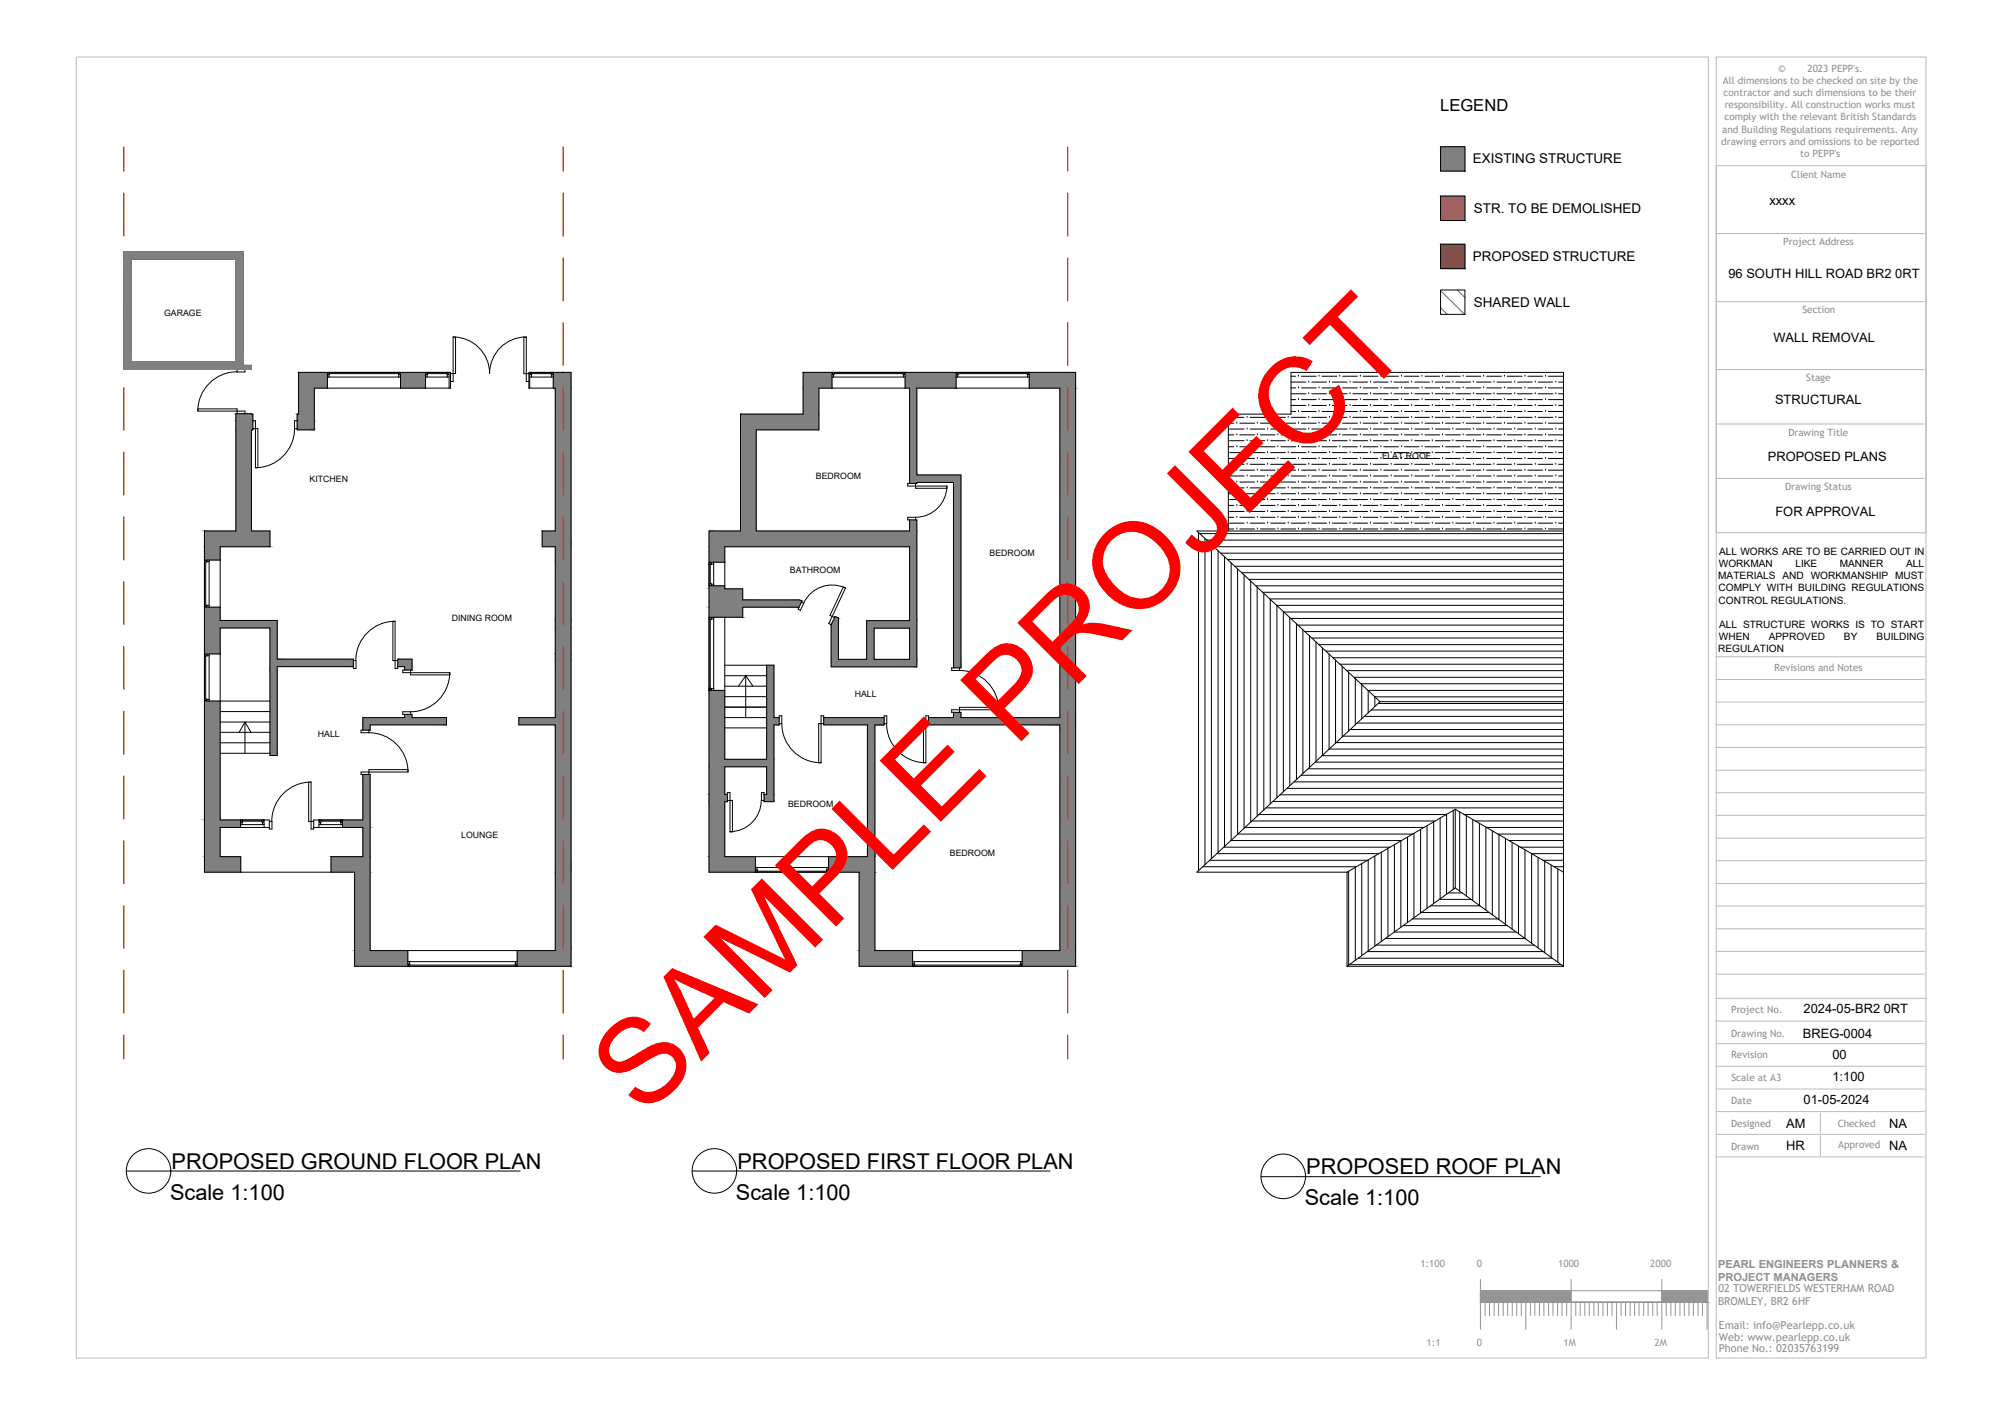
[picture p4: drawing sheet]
<svg xmlns="http://www.w3.org/2000/svg" width="420mm" height="297mm" viewBox="0 0 420 297" stroke-linecap="round" stroke-linejoin="round" font-family="sans-serif">
<!-- layer: PDF11_A-DETL -->
<g fill="none" stroke="#000" stroke-width=".21">
<path d="M26.6 246h82.7M145.4 246h75.2M264.9 247.2h58.7"/>
<circle cx="31.2" cy="246" r="4.7"/>
<circle cx="150.1" cy="246" r="4.7"/>
<circle cx="269.6" cy="247.1" r="4.7"/>
</g>
<!-- layer: A-DETL-GENF -->
<g fill="#808080" stroke="#808080" stroke-width=".21">
<path d="M167.6 127.6h.2z"/>
<path d="M175.4 129.5l.4 .2h-.5z"/>
<path d="M118.3 78.2l1.7 3.3v-3.3zM118.3 78.2l1.7 3.3h-1.7z"/>
<path d="M116.2 78.2l2.1 3.3v-3.3zM116.2 78.2l2.1 3.3h-2.1z"/>
<path d="M84.1 78.2l5.3 3.3v-3.3zM84.1 78.2l5.3 3.3h-5.3z"/>
<path d="M62.7 78.2l6.1 3.3v-3.3zM62.7 78.2l6.1 3.3h-6.1z"/>
<path d="M62.7 81.5l3.3 5.5v-5.5zM62.7 81.5l3.3 5.5h-3.3z"/>
<path d="M49.6 86.9l3.2 .1zM49.6 86.9l3.2 .1z"/>
<path d="M62.4 87l3.6 1.4v-1.4zM62.4 87l3.6 1.4h-3.6z"/>
<path d="M49.6 87l3.5 1.4v-1.4zM49.6 87l3.5 1.4h-3.5z"/>
<path d="M62.4 88.4l3.6 1.6v-1.6zM62.4 88.4l3.6 1.6h-3.6z"/>
<path d="M49.6 88.4l3.5 1.6v-1.6zM49.6 88.4l3.5 1.6h-3.5z"/>
<path d="M62.4 90l3.6 .3v-.3zM62.4 90l3.6 .3h-3.6z"/>
<path d="M49.6 90l3.5 .3v-.3zM49.6 90l3.5 .3h-3.5z"/>
<path d="M116.7 81.5l1.6 30v-30zM116.7 81.5l1.6 30h-1.6z"/>
<path d="M49.6 90.3l3.2 21.2v-21.2zM49.6 90.3l3.2 21.2h-3.2z"/>
<path d="M118.3 81.5l1.7 33.4v-33.4zM118.3 81.5l1.7 33.4h-1.7z"/>
<path d="M113.9 111.5l4.4 3.4v-3.4zM113.9 111.5l4.4 3.4h-4.4z"/>
<path d="M43 111.5l13.7 3.4v-3.4zM43 111.5l13.7 3.4h-13.7z"/>
<path d="M118.3 114.9l1.7 2.7v-2.7zM118.3 114.9l1.7 2.7h-1.7z"/>
<path d="M116.7 114.9l1.6 2.7v-2.7zM116.7 114.9l1.6 2.7h-1.6z"/>
<path d="M43 114.9l3.3 2.7v-2.7zM43 114.9l3.3 2.7h-3.3z"/>
<path d="M118.3 117.6l1.7 12.7v-12.7zM118.3 117.6l1.7 12.7h-1.7z"/>
<path d="M116.7 117.6l1.6 12.7v-12.7zM116.7 117.6l1.6 12.7h-1.6z"/>
<path d="M43 127.6l3.3 2.7v-2.7zM43 127.6l3.3 2.7h-3.3z"/>
<path d="M118.3 130.3l1.7 1.6v-1.6zM118.3 130.3l1.7 1.6h-1.7z"/>
<path d="M116.7 130.3l1.6 1.6v-1.6zM116.7 130.3l1.6 1.6h-1.6z"/>
<path d="M43 130.3l15.2 1.6v-1.6zM43 130.3l15.2 1.6h-15.2z"/>
<path d="M118.3 131.9l1.7 5.5v-5.5zM118.3 131.9l1.7 5.5h-1.7z"/>
<path d="M116.7 131.9l1.6 5.5v-5.5zM116.7 131.9l1.6 5.5h-1.6z"/>
<path d="M43 131.9l3.3 5.5v-5.5zM43 131.9l3.3 5.5h-3.3z"/>
<path d="M118.3 137.4l1.7 1.1v-1.1zM118.3 137.4l1.7 1.1h-1.7z"/>
<path d="M116.7 137.4l1.6 1.1v-1.1zM116.7 137.4l1.6 1.1h-1.6z"/>
<path d="M56.7 131.9l1.5 6.6v-6.6zM56.7 131.9l1.5 6.6h-1.5z"/>
<path d="M56.7 138.5l17.5 .3v-.3zM56.7 138.5l17.5 .3h-17.5z"/>
<path d="M56.7 138.8l17.5 1.2v-1.2zM56.7 138.8l17.5 1.2h-17.5z"/>
<path d="M116.7 138.5l1.6 12.2v-12.2zM116.7 138.5l1.6 12.2h-1.6z"/>
<path d="M109 150.7l9.3 1.6v-1.6zM109 150.7l9.3 1.6h-9.3z"/>
<path d="M56.7 140l1.5 18.7v-18.7zM56.7 140l1.5 18.7h-1.5z"/>
<path d="M76.2 162.7l1.6 9.6v-9.6zM76.2 162.7l1.6 9.6h-1.6z"/>
<path d="M43 147.3l3.3 25v-25zM43 147.3l3.3 25h-3.3z"/>
<path d="M72 172.3l5.8 1.5v-1.5zM72 172.3l5.8 1.5h-5.8z"/>
<path d="M43 172.3l7.5 1.5v-1.5zM43 172.3l7.5 1.5h-7.5z"/>
<path d="M76.2 173.8l1.6 6.2v-6.2zM76.2 173.8l1.6 6.2h-1.6z"/>
<path d="M43 173.8l3.3 6.2v-6.2zM43 173.8l3.3 6.2h-3.3z"/>
<path d="M118.3 138.5l1.7 44.7v-44.7zM118.3 138.5l1.7 44.7h-1.7z"/>
<path d="M116.7 152.3l1.6 30.9v-30.9zM116.7 152.3l1.6 30.9h-1.6z"/>
<path d="M69.5 180l8.3 3.2v-3.2zM69.5 180l8.3 3.2h-8.3z"/>
<path d="M43 180l7.6 3.2v-3.2zM43 180l7.6 3.2h-7.6z"/>
<path d="M118.3 183.2l1.7 16.5v-16.5zM118.3 183.2l1.7 16.5h-1.7z"/>
<path d="M116.7 183.2l1.6 16.5v-16.5zM116.7 183.2l1.6 16.5h-1.6z"/>
<path d="M74.5 183.2l3.3 16.5v-16.5zM74.5 183.2l3.3 16.5h-3.3z"/>
<path d="M118.3 199.7l1.7 3.3v-3.3zM118.3 199.7l1.7 3.3h-1.7z"/>
<path d="M108.7 199.7l9.6 3.3v-3.3zM108.7 199.7l9.6 3.3h-9.6z"/>
<path d="M74.5 199.7l11.2 3.3v-3.3zM74.5 199.7l11.2 3.3h-11.2z"/>
<path d="M85 150.1l1.6 .6v-.6zM85 150.1l1.6 .6h-1.6z"/>
<path d="M76.2 150.7l17.6 1.6v-1.6zM76.2 150.7l17.6 1.6h-17.6z"/>
<path d="M76.2 152.3l1.6 1.1v-1.1zM76.2 152.3l1.6 1.1h-1.6z"/>
<path d="M83.6 138.5l3 .3v-.3zM83.6 138.5l3 .3h-3z"/>
<path d="M83.6 138.8l3 1.2v-1.2zM83.6 138.8l3 1.2h-3z"/>
<path d="M85 140l1.6 .8v-.8zM85 140l1.6 .8h-1.6z"/>
<path d="M26 52.9l25.1 1.5v-1.5zM26 52.9l25.1 1.5h-25.1z"/>
<path d="M49.6 54.4l1.5 21.5v-21.5zM49.6 54.4l1.5 21.5h-1.5z"/>
<path d="M26 54.4l1.6 21.5v-21.5zM26 54.4l1.6 21.5h-1.6z"/>
<path d="M26 75.9l25.1 .9v-.9zM26 75.9l25.1 .9h-25.1z"/>
<path d="M26 76.8l26.8 .7v-.7zM26 76.8l26.8 .7h-26.8z"/>
<path d="M49.6 77.5l3.2 .1zM49.6 77.5l3.2 .1z"/>
<path d="M216.2 78.2l9.8 3.3v-3.3zM216.2 78.2l9.8 3.3h-9.8z"/>
<path d="M190.1 78.2l10.8 3.3v-3.3zM190.1 78.2l10.8 3.3h-10.8z"/>
<path d="M168.7 78.2l6.1 3.3v-3.3zM168.7 78.2l6.1 3.3h-6.1z"/>
<path d="M168.7 81.5l3.3 5.5v-5.5zM168.7 81.5l3.3 5.5h-3.3z"/>
<path d="M155.6 87l16.4 3.3v-3.3zM155.6 87l16.4 3.3h-16.4z"/>
<path d="M191.1 81.5l1.5 18.3v-18.3zM191.1 81.5l1.5 18.3h-1.5z"/>
<path d="M191.1 99.8l10.8 1.5v-1.5zM191.1 99.8l10.8 1.5h-10.8z"/>
<path d="M191.1 101.3l1.5 .3v-.3zM191.1 101.3l1.5 .3h-1.5z"/>
<path d="M191.1 109.2l1.5 2.3v-2.3zM191.1 109.2l1.5 2.3h-1.5z"/>
<path d="M155.6 90.3l3.3 21.2v-21.2zM155.6 90.3l3.3 21.2h-3.3z"/>
<path d="M149 111.5l43.6 3.4v-3.4zM149 111.5l43.6 3.4h-43.6z"/>
<path d="M149 114.9l3.3 3.2v-3.2zM149 114.9l3.3 3.2h-3.3z"/>
<path d="M149 123.1l3.3 .6v-.6zM149 123.1l3.3 .6h-3.3z"/>
<path d="M149 123.7l7 2.3v-2.3zM149 123.7l7 2.3h-7z"/>
<path d="M149 126l19.5 .2-.5-.2zM149 126l19.5 .2h-19.5z"/>
<path d="M149 126.2l19.3 .3 .2-.3zM149 126.2l19.3 .3h-19.3z"/>
<path d="M149 126.5l18.8 1.1 .5-1.1zM149 126.5l18.8 1.1h-18.8z"/>
<path d="M149 127.6l7 2.1v-2.1zM149 127.6l7 2.1h-7z"/>
<path d="M175.3 129.7l.7 .1zM175.3 129.7l.7 .1z"/>
<path d="M175.3 129.8h.8zM175.3 129.8h.8z"/>
<path d="M191.1 114.9l1.5 15.5v-15.5zM191.1 114.9l1.5 15.5h-1.5z"/>
<path d="M175.3 129.8l.8 1.4v-1.4zM175.3 129.8l.8 1.4h-1.5z"/>
<path d="M182.1 130.4l10.5 1.6v-1.6zM182.1 130.4l10.5 1.6h-10.5z"/>
<path d="M191.1 132l1.5 6.5v-6.5zM191.1 132l1.5 6.5h-1.5z"/>
<path d="M182.1 132l1.5 6.5v-6.5zM182.1 132l1.5 6.5h-1.5z"/>
<path d="M174.6 131.2l1.5 7.3v-7.3zM174.6 131.2l1.5 7.3h-1.5z"/>
<path d="M174.6 138.5l18 1.6v-1.6zM174.6 138.5l18 1.6h-18z"/>
<path d="M200.3 101.3l1.6 39v-39zM200.3 101.3l1.6 39h-1.6z"/>
<path d="M222.7 81.5l3.3 69.2v-69.2zM222.7 81.5l3.3 69.2h-3.3z"/>
<path d="M200.3 149.6l1.6 1.1v-1.1zM200.3 149.6l1.6 1.1h-1.6z"/>
<path d="M161.1 139.7l1.5 11v-11zM161.1 139.7l1.5 11h-1.5z"/>
<path d="M195.1 150.7l30.9 1.3v-1.3zM195.1 150.7l30.9 1.3h-30.9z"/>
<path d="M173 150.7l12.7 1.3v-1.3zM173 150.7l12.7 1.3h-12.7z"/>
<path d="M161.1 150.7l2.6 1.3v-1.3zM161.1 150.7l2.6 1.3h-2.6z"/>
<path d="M195.1 152l30.9 .3v-.3zM195.1 152l30.9 .3h-30.9z"/>
<path d="M173 152l12.7 .3v-.3zM173 152l12.7 .3h-12.7z"/>
<path d="M161.1 152l2.6 .3v-.3zM161.1 152l2.6 .3h-2.6z"/>
<path d="M161.1 152.3l1.5 7.2v-7.2zM161.1 152.3l1.5 7.2h-1.5z"/>
<path d="M149 145l3.3 14.5v-14.5zM149 145l3.3 14.5h-3.3z"/>
<path d="M149 159.5l13.6 1.6v-1.6zM149 159.5l13.6 1.6h-13.6z"/>
<path d="M161.1 161.1l1.5 5.8v-5.8zM161.1 161.1l1.5 5.8h-1.5z"/>
<path d="M149 161.1l3.3 5.8v-5.8zM149 161.1l3.3 5.8h-3.3z"/>
<path d="M160.5 166.9l2.1 1.2v-1.2zM160.5 166.9l2.1 1.2h-2.1z"/>
<path d="M149 166.9l3.8 1.2v-1.2zM149 166.9l3.8 1.2h-3.8z"/>
<path d="M160.5 168.1l2.1 .3v-.3zM160.5 168.1l2.1 .3h-2.1z"/>
<path d="M149 168.1l3.8 .3v-.3zM149 168.1l3.8 .3h-3.8z"/>
<path d="M182.2 152.3l1.6 27.7v-27.7zM182.2 152.3l1.6 27.7h-1.6z"/>
<path d="M149 168.4l3.3 11.6v-11.6zM149 168.4l3.3 11.6h-3.3z"/>
<path d="M174.1 180l9.7 3.2v-3.2zM174.1 180l9.7 3.2h-9.7z"/>
<path d="M149 180l9.7 3.2v-3.2zM149 180l9.7 3.2h-9.7z"/>
<path d="M222.7 152.3l3.3 47.4v-47.4zM222.7 152.3l3.3 47.4h-3.3z"/>
<path d="M180.5 183.2l3.3 16.5v-16.5zM180.5 183.2l3.3 16.5h-3.3z"/>
<path d="M214.7 199.7l11.3 3.3v-3.3zM214.7 199.7l11.3 3.3h-11.3z"/>
<path d="M180.5 199.7l11.2 3.3v-3.3zM180.5 199.7l11.2 3.3h-11.2z"/>
<path d="M302.6 30.8l5.1 5.1v-5.1zM302.6 30.8l5.1 5.1h-5.1z"/>
</g>
<!-- layer: 0 -->
<g fill="none" stroke="#000" stroke-width=".21">
<path d="M26 52.9h25.1v23.9h1.7v.8l-26.8-.1zM27.6 54.4h22v21.5h-22zM49.8 78.1a8.2 8.2 0 0 0-8.2 8.2M49.8 77.6v.5h1.7v-.5M62.7 78.2h31.9v3.3h-28.6v8.8h-3.6v-3.3h.3zM68.8 79.2h15.3M68.8 78.2v3.3M68.9 78.2v.5h.3v-.5M69.1 78.7v.5M69.2 78.5h14.5M83.7 78.2v.5h.3v-.5M83.8 78.7v.5"/>
<path d="M84.1 78.2v3.3M89.4 79.2h4.9M89.4 78.2v3.3M89.5 78.2v.5h.3v-.5M89.7 78.7v.5M89.8 78.5h4.1M93.9 78.2v.5h.3v-.5M94 78.7v.5M94.3 78.2v3.3M94.6 78.5h1.1v-7.7h-.5v9.3h-.6M95.2 70.8a7.7 7.7 0 0 1 7.7 7.7 7.7 7.7 0 0 1 7.6-7.7M111.1 78.5h-1v-7.7h.5v9.3h.5"/>
<path d="M111.3 78.2v3.3M111.3 79.2h4.9M111.4 78.2v.5h.3v-.5M111.7 78.7v.5M111.7 78.5h4.1M115.8 78.2v.5h.3v-.5M115.9 78.7v.5M116.2 78.2v3.3M174.8 78.2v3.3M174.8 79.2h15.3M174.9 78.2v.5h.3v-.5M175.1 78.7v.5"/>
<path d="M175.2 78.5h14.5M189.7 78.2v.5h.3v-.5M189.8 78.7v.5M190.1 78.2v3.3M200.9 78.2v3.3M200.9 79.2h15.3M201 78.2v.5h.3v-.5M201.2 78.7v.5M201.3 78.5h14.5M215.8 78.2v.5h.3v-.5M215.9 78.7v.5M216.2 78.2v3.3"/>
<path d="M49.8 86.9v-1h-8.2v.5h9.9v.5M53.1 88.4h.6v9.9h.5v-8.3h-1.1M61.9 90h.5M61.9 90a8.2 8.2 0 0 1-8.3 8.3M62.4 88.4h-.5v1.6M155.6 87h13.1v-8.8h57.3v124.8h-45.5v-19.8h-31.5v-71.7h6.6zM43 117.6h3.3M43 117.8h.5v.3h-.5M43.2 118.1v9M43.5 118h.4M43.9 117.6v10M149 118.1h3.3"/>
<path d="M149 118.3h.5v.2h-.5M149.2 118.5v4.1M149.5 118.5h.4M149.9 118.1v5M191.1 101.6v-20.1h-19.1v8.8h-13.1v21.2h32.2v-2.3M192.3 101.6v1h6.7v-.5h-8.3v-.5h1.9v-.3h7.7v39M192.3 108.7v.5M192.3 108.7h-1.6v.5h1.9v30.9h-18v-8.9M198.9 102.1a6.6 6.6 0 0 1-6.6 6.6M258 111.5v-24.5h13.2v-8.8h57.3v124.8M328.5 111.5h-77.1l38.5 35.9M43 127.6h3.3"/>
<path d="M43 137.5h.5v.3h-.5M43 127.1l.9 .1M43 137.4h3.3M43.2 137.8v9.1M43.5 127.1v.3h-.5M43.5 137.8h.4M43.9 137.4v9.9M74.2 138.8h.6v1.6h-.6v-1.9h-16v-8.2h-11.9v-15.4h10.4v-3.4h-3.9v-21.2h.3v-3.3l-3.5-.1v24.6h-6.6v71.7h31.5v19.8h45.5v-124.8h-8.9v3.3h5.6v30h-2.8v3.4h2.8v35.8h-7.7v1.6h7.7v47.4h-38.9v-37h-2v-.5h9.9M83 130.5a8.2 8.2 0 0 0-8.3 8.2M83 130.5v9.9h.6v-1.9h3v2.3h-2v.5h9.9v.5h-8.2v-1M83 130.5h-.5v8.3h1.1M149 123.1h3.3"/>
<path d="M149 122.6h.5v.3h-.5M149 129.8h.5v.3h-.5M149.2 130.1v14.5M149.5 122.7h.4M149.5 130h.4M149.9 129.7v15.3M152.3 129.7v29.8h8.8v-19.8M152.3 139.7h10.3v11h1.1M167.8 127.6h-11.8v2.1h-7M168.3 126.5l.2-.3-.5-.2h-12v-2.3h-3.7v-8.8h38.8v15.5h-9v8.1h-6v-8.7l-.7-.3-.1 .3M168.3 126.5l-.6 1.5 .4 .2 .8-1.5M168.3 126.5l.6 .2"/>
<path d="M174.8 129.5l-.7 1.5 .5 .2M174.8 129.5l.5 .3M175.3 129.8l-.7 1.4M177.2 123.3l.4 .2-2.8 6-.4-.2zM177.6 123.5a6.6 6.6 0 0 0-8.8 3.2M183.6 132h7.5v6.5h-7.5zM43 147.3h13.7M43 146.9h.5v.3h-.5M43.5 146.9h.4M46.3 149.5h10.4M46.3 151.7h10.4M46.3 153.8h10.4"/>
<path d="M46.3 156h10.4M46.3 158.2h10.4M51.5 151.7v6.5M51.5 151.7l-1.3 2.1M51.5 151.7l1.2 2.1M74.2 140h-16v18.7h-1.5v-26.8h-10.4v40.4h10.3v1.9h.5v-1.6h-.5M77.5 153.9a8.2 8.2 0 0 1 8.2 8.3M83.6 140h1.4v.8M85 150.1v.6h-8.8v2.7M86.3 149.5v.6M86.3 149.5h-1.7v.6h2v.6h7.2v1.6h-16v1.1h-2v.5h1.7v-.5M94.5 141.3a8.2 8.2 0 0 1-8.3 8.2"/>
<path d="M149 145h3.3M149 144.6h.5v.3h-.5M149.5 144.7h.4M152.3 150.7h8.8M152.3 152.9h8.8M152.3 148.5h8.8M152.3 146.3h8.8M152.3 144.1h8.8M152.3 141.9h8.8M156.7 141.9v8.8M156.7 141.9l-1.6 2.2M156.7 141.9l1.5 2.2"/>
<path d="M163.7 152h.5v-1.6h-.5v1.9h-1.1v16.1h-2.1v-1.9h-.5v1.6h.5M164.2 152a8.2 8.2 0 0 0 8.3 8.2M173 152h-1v8.2h.5M173 150.7h12.7M185.7 152h.6v-1.6h-.6v1.9h-1.9v47.4h38.9v-47.4h-27.6v-1.9h-.6v9.8h-.5v-8.2h1.1M186.3 152a8.2 8.2 0 0 0 8.2 8.2M200.3 149.6v1.1h-5.2M201.6 140.8a8.2 8.2 0 0 1 8.2 8.3M201.6 140.3v.5M201.6 140.8h-1.7v-.5h2v-40.5h-9.3v-18.3h30.1v69.2h-20.8v-1.1h-2v-.5h9.9v-.5h-8.2v1M289.9 147.4l-38.5 35.8h31.6M289.9 147.4h38.6"/>
<path d="M50.5 173.2h5M50.5 172.3v1.5M50.7 172.3v.5h.3v-.5M50.9 172.8v.4M51 172.5h4.1M55.1 172.3v.5h.2v-.5M55.1 172.8v.4M55.5 172.3v1.5M56.6 173.8h-10.3v6.2h4.3v3.2M65.3 164.3a8.2 8.2 0 0 0-8.2 8.2M65.3 164.3h-.5v8.3h1.1M65.9 173.8h10.3v6.2h-6.7v3.2"/>
<path d="M67 172.3v1.5M67 173.2h5M67.1 172.3v.5h.3v-.5M67.3 172.8v.4M67.4 172.5h4.1M71.5 172.3v.5h.3v-.5M71.6 172.8v.4M72 172.3v1.5M76.2 162.7v9.6h-10.3v1.9h-.6v-9.9M85.7 162.2v-.5h-8.2v1M152.8 166.9h-.5v-5.8h8.8v5.8h-.6M152.8 168.1h1.1v6.7h-.5"/>
<path d="M158.7 180v3.2M159.9 168.1a6.6 6.6 0 0 1-6.6 6.6M172.5 160.2v-9.8h.5v1.9h9.2v27.7h-29.9v-11.6h.5v-1.9h.6v8.3M174.1 180v3.2M305.7 170v16.5M305.7 170l-22.7 13.2M305.7 170l22.8 13.2M85.7 199.7v3.3M108.7 199.7v3.3M158.7 182.2h15.4M158.8 183.2v-.4h.3v.4M159 182.2v.6"/>
<path d="M159.1 183h14.5M173.6 183.2v-.4h.3v.4M173.7 182.2v.6M191.7 199.7v3.3M214.7 199.7v3.3M283 183.2v19.8M305.7 186.5l-22.7 16.5M305.7 186.5l22.8 16.5M85.7 202h23M85.8 203v-.5h.3v.5M86 202v.5M86.1 202.7h22.1"/>
<path d="M108.2 203v-.5h.3v.5M108.3 202v.5M191.7 202h23M191.8 203v-.5h.3v.5M192.1 202v.5M192.1 202.7h22.2M214.3 203v-.5h.3v.5M214.4 202v.5M283 203h45.5"/>
</g>
<!-- layer: 1S - IntCom -->
<g fill="none" stroke="#f00" stroke-width=".21">
<path d="M26 30.9v5.1M118.3 30.9v5.1M224.3 30.9v5.1M26 40.5v9.1M26 54.1v9.1M118.3 40.5v9.1M118.3 54.1v9.1M224.3 40.5v9.1M224.3 54.1v9.1M26 67.7v9.1M118.3 67.7v9.1M224.3 67.7v9.1"/>
<path d="M26 81.4v9M26 95v9M118.3 81.4v9M118.3 95v9M224.3 81.4v9M224.3 95v9M26 108.5v9.1M118.3 108.5v9.1M224.3 108.5v9.1M26 122.2v9M26 135.8v9M118.3 122.2v9"/>
<path d="M118.3 135.8v9M224.3 122.2v9M224.3 135.8v9M26 149.4v9.1M118.3 149.4v9.1M224.3 149.4v9.1M26 163v9M26 176.6v9.1M118.3 163v9M118.3 176.6v9.1M224.3 163v9M224.3 176.6v9.1"/>
<path d="M26 190.2v9.1M118.3 190.2v9.1M224.3 190.2v9.1M26 203.8v9.1M26 217.4v5.1M118.3 203.8v9.1M118.3 217.4v5.1M224.3 203.8v9.1M224.3 217.4v5.1"/>
</g>
<g fill="none" stroke="#000" stroke-width=".21">
<path d="M271.2 79h1M272.8 79h.1M273.4 79h3.1M277.1 79h.1M277.7 79h3.1M281.5 79h.1M282.1 79h3M285.8 79h.1M286.4 79h3.1M290.1 79h.1M290.7 79h3.1M294.4 79h.1"/>
<path d="M295 79h3.1M298.7 79h.1M299.4 79h3.1M303.1 79h.1M303.7 79h3.1M307.4 79h.1M308 79h3.1M311.7 79h.1M312.3 79h3.1M316 79h.1M316.6 79h3.1M320.4 79h.1"/>
<path d="M321 79h3M324.7 79h.1M325.3 79h3.1M258 98.8h1.2M258 96.3h1.2M258 93.9h1.2M258 91.4h1.2M258 88.9h1.2M258.3 100h3.1M258.3 97.5h3.1M258.3 95.1h3.1M258.3 92.6h3.1"/>
<path d="M258.3 90.1h3.1M258.3 87.7h3.1M259.8 98.8h.1M259.8 96.3h.1M259.8 93.9h.1M259.8 91.4h.1M259.8 88.9h.1M260.5 98.8h3.1M260.5 96.3h3.1M260.5 93.9h3.1M260.5 91.4h3.1M260.5 88.9h3.1"/>
<path d="M262 100h.1M262 97.5h.1M262 95.1h.1M262 92.6h.1M262 90.1h.1M262 87.7h.1M262.6 100h3.1M262.6 97.5h3.1M262.6 95.1h3.1M262.6 92.6h3.1M262.6 90.1h3.1M262.6 87.7h3.1"/>
<path d="M264.1 98.8h.1M264.1 96.3h.1M264.1 93.9h.1M264.1 91.4h.1M264.1 88.9h.1M264.8 98.8h3.1M264.8 96.3h3.1M264.8 93.9h3.1M264.8 91.4h3.1M264.8 88.9h3.1M266.3 100h.1M266.3 97.5h.1"/>
<path d="M266.3 95.1h.1M266.3 92.6h.1M266.3 90.1h.1M266.3 87.7h.1M266.9 100h3.1M266.9 97.5h3.1M266.9 95.1h3.1M266.9 92.6h3.1M266.9 90.1h3.1M266.9 87.7h3.1M268.5 98.8h.1M268.5 96.3h.1"/>
<path d="M268.5 93.9h.1M268.5 91.4h.1M268.5 88.9h.1M269.1 98.8h3.1M269.1 96.3h3.1M269.1 93.9h3.1M269.1 91.4h3.1M269.1 88.9h3.1M270.6 100h.1M270.6 97.5h.1M270.6 95.1h.1M270.6 92.6h.1"/>
<path d="M270.6 90.1h.1M270.6 87.7h.1M271.2 86.4h1M271.2 83.9h1M271.2 81.5h1M271.3 100h3M271.3 97.5h3M271.3 95.1h3M271.3 92.6h3M271.3 90.1h3M271.3 87.7h3M271.3 85.2h3"/>
<path d="M271.3 82.7h3M271.3 80.3h3M272.8 98.8h.1M272.8 96.3h.1M272.8 93.9h.1M272.8 91.4h.1M272.8 88.9h.1M272.8 86.4h.1M272.8 83.9h.1M272.8 81.5h.1M273.4 98.8h3.1M273.4 96.3h3.1"/>
<path d="M273.4 93.9h3.1M273.4 91.4h3.1M273.4 88.9h3.1M273.4 86.4h3.1M273.4 83.9h3.1M273.4 81.5h3.1M274.9 100h.1M274.9 97.5h.1M274.9 95.1h.1M274.9 92.6h.1M274.9 90.1h.1M274.9 87.7h.1"/>
<path d="M274.9 85.2h.1M274.9 82.7h.1M274.9 80.3h.1M275.6 100h3.1M275.6 97.5h3.1M275.6 95.1h3.1M275.6 92.6h3.1M275.6 90.1h3.1M275.6 87.7h3.1M275.6 85.2h3.1M275.6 82.7h3.1M275.6 80.3h3.1"/>
<path d="M277.1 98.8h.1M277.1 96.3h.1M277.1 93.9h.1M277.1 91.4h.1M277.1 88.9h.1M277.1 86.4h.1M277.1 83.9h.1M277.1 81.5h.1M277.7 98.8h3.1M277.7 96.3h3.1M277.7 93.9h3.1M277.7 91.4h3.1"/>
<path d="M277.7 88.9h3.1M277.7 86.4h3.1M277.7 83.9h3.1M277.7 81.5h3.1M279.3 100h.1M279.3 97.5h.1M279.3 95.1h.1M279.3 92.6h.1M279.3 90.1h.1M279.3 87.7h.1M279.3 85.2h.1M279.3 82.7h.1"/>
<path d="M279.3 80.3h.1M279.9 100h3.1M279.9 97.5h3.1M279.9 95.1h3.1M279.9 92.6h3.1M279.9 90.1h3.1M279.9 87.7h3.1M279.9 85.2h3.1M279.9 82.7h3.1M279.9 80.3h3.1M281.5 98.8h.1M281.5 96.3h.1"/>
<path d="M281.5 93.9h.1M281.5 91.4h.1M281.5 88.9h.1M281.5 86.4h.1M281.5 83.9h.1M281.5 81.5h.1M282.1 98.8h3M282.1 96.3h3M282.1 93.9h3M282.1 91.4h3M282.1 88.9h3M282.1 86.4h3"/>
<path d="M282.1 83.9h3M282.1 81.5h3M283.6 100h.1M283.6 97.5h.1M283.6 95.1h.1M283.6 92.6h.1M283.6 90.1h.1M283.6 87.7h.1M283.6 85.2h.1M283.6 82.7h.1M283.6 80.3h.1M284.2 100h3.1"/>
<path d="M284.2 97.5h3.1M284.2 95.1h3.1M284.2 92.6h3.1M284.2 90.1h3.1M284.2 87.7h3.1M284.2 85.2h3.1M284.2 82.7h3.1M284.2 80.3h3.1M285.8 98.8h.1M285.8 96.3h.1M285.8 93.9h.1M285.8 91.4h.1"/>
<path d="M285.8 88.9h.1M285.8 86.4h.1M285.8 83.9h.1M285.8 81.5h.1M286.4 98.8h3.1M286.4 96.3h3.1M286.4 93.9h3.1M286.4 91.4h3.1M286.4 88.9h3.1M286.4 86.4h3.1M286.4 83.9h3.1M286.4 81.5h3.1"/>
<path d="M287.9 100h.1M287.9 97.5h.1M287.9 95.1h.1M287.9 92.6h.1M287.9 90.1h.1M287.9 87.7h.1M287.9 85.2h.1M287.9 82.7h.1M287.9 80.3h.1M288.5 100h3.1M288.5 97.5h3.1M288.5 95.1h3.1"/>
<path d="M288.5 92.6h3.1M288.5 90.1h3.1M288.5 87.7h3.1M288.5 85.2h3.1M288.5 82.7h3.1M288.5 80.3h3.1M290.1 98.8h.1M290.1 96.3h.1M290.1 93.9h.1M290.1 91.4h.1M290.1 88.9h.1M290.1 86.4h.1"/>
<path d="M290.1 83.9h.1M290.1 81.5h.1M290.7 98.8h3.1M290.7 96.3h3.1M290.7 93.9h3.1M290.7 91.4h3.1M290.7 88.9h3.1M290.7 86.4h3.1M290.7 83.9h3.1M290.7 81.5h3.1M292.3 100h.1M292.3 97.5h.1"/>
<path d="M292.3 95.1h.1M292.3 92.6h.1M292.3 90.1h.1M292.3 87.7h.1M292.3 85.2h.1M292.3 82.7h.1M292.3 80.3h.1M292.8 100h3.1M292.8 97.5h3.1M292.8 95.1h3.1M292.8 92.6h3.1M292.8 90.1h3.1"/>
<path d="M292.8 87.7h3.1M292.8 85.2h3.1M292.8 82.7h3.1M292.8 80.3h3.1M294.4 98.8h.1M294.4 96.3h.1M294.4 93.9h.1M294.4 91.4h.1M294.4 88.9h.1M294.4 86.4h.1M294.4 83.9h.1M294.4 81.5h.1"/>
<path d="M295 98.8h3.1M295 96.3h3.1M295 93.9h3.1M295 91.4h3.1M295 88.9h3.1M295 86.4h3.1M295 83.9h3.1M295 81.5h3.1M296.6 100h.1M296.6 97.5h.1M296.6 95.1h.1M296.6 92.6h.1"/>
<path d="M296.6 90.1h.1M296.6 87.7h.1M296.6 85.2h.1M296.6 82.7h.1M296.6 80.3h.1M297.2 100h3.1M297.2 97.5h3.1M297.2 95.1h3.1M297.2 92.6h3.1M297.2 90.1h3.1M297.2 87.7h3.1M297.2 85.2h3.1"/>
<path d="M297.2 82.7h3.1M297.2 80.3h3.1M298.7 98.8h.1M298.7 96.3h.1M298.7 93.9h.1M298.7 91.4h.1M298.7 88.9h.1M298.7 86.4h.1M298.7 83.9h.1M298.7 81.5h.1M299.4 98.8h3.1M299.4 96.3h3.1"/>
<path d="M299.4 93.9h3.1M299.4 91.4h3.1M299.4 88.9h3.1M299.4 86.4h3.1M299.4 83.9h3.1M299.4 81.5h3.1M300.9 100h.1M300.9 97.5h.1M300.9 95.1h.1M300.9 92.6h.1M300.9 90.1h.1M300.9 87.7h.1"/>
<path d="M300.9 85.2h.1M300.9 82.7h.1M300.9 80.3h.1M301.5 100h3.1M301.5 97.5h3.1M301.5 95.1h3.1M301.5 92.6h3.1M301.5 90.1h3.1M301.5 87.7h3.1M301.5 85.2h3.1M301.5 82.7h3.1M301.5 80.3h3.1"/>
<path d="M303.1 98.8h.1M303.1 96.3h.1M303.1 93.9h.1M303.1 91.4h.1M303.1 88.9h.1M303.1 86.4h.1M303.1 83.9h.1M303.1 81.5h.1M303.7 98.8h3.1M303.7 96.3h3.1M303.7 93.9h3.1M303.7 91.4h3.1"/>
<path d="M303.7 88.9h3.1M303.7 86.4h3.1M303.7 83.9h3.1M303.7 81.5h3.1M305.2 100h.1M305.2 97.5h.1M305.2 95.1h.1M305.2 92.6h.1M305.2 90.1h.1M305.2 87.7h.1M305.2 85.2h.1M305.2 82.7h.1"/>
<path d="M305.2 80.3h.1M305.8 100h3.1M305.8 97.5h3.1M305.8 95.1h3.1M305.8 92.6h3.1M305.8 90.1h3.1M305.8 87.7h3.1M305.8 85.2h3.1M305.8 82.7h3.1M305.8 80.3h3.1M307.4 98.8h.1M307.4 96.3h.1"/>
<path d="M307.4 93.9h.1M307.4 91.4h.1M307.4 88.9h.1M307.4 86.4h.1M307.4 83.9h.1M307.4 81.5h.1M308 98.8h3.1M308 96.3h3.1M308 93.9h3.1M308 91.4h3.1M308 88.9h3.1M308 86.4h3.1"/>
<path d="M308 83.9h3.1M308 81.5h3.1M309.5 100h.1M309.5 97.5h.1M309.5 95.1h.1M309.5 92.6h.1M309.5 90.1h.1M309.5 87.7h.1M309.5 85.2h.1M309.5 82.7h.1M309.5 80.3h.1M310.2 100h3.1"/>
<path d="M310.2 97.5h3.1M310.2 95.1h3.1M310.2 92.6h3.1M310.2 90.1h3.1M310.2 87.7h3.1M310.2 85.2h3.1M310.2 82.7h3.1M310.2 80.3h3.1M311.7 98.8h.1M311.7 96.3h.1M311.7 93.9h.1M311.7 91.4h.1"/>
<path d="M311.7 88.9h.1M311.7 86.4h.1M311.7 83.9h.1M311.7 81.5h.1M312.3 98.8h3.1M312.3 96.3h3.1M312.3 93.9h3.1M312.3 91.4h3.1M312.3 88.9h3.1M312.3 86.4h3.1M312.3 83.9h3.1M312.3 81.5h3.1"/>
<path d="M313.8 100h.1M313.8 97.5h.1M313.8 95.1h.1M313.8 92.6h.1M313.8 90.1h.1M313.8 87.7h.1M313.8 85.2h.1M313.8 82.7h.1M313.8 80.3h.1M314.5 100h3.1M314.5 97.5h3.1M314.5 95.1h3.1"/>
<path d="M314.5 92.6h3.1M314.5 90.1h3.1M314.5 87.7h3.1M314.5 85.2h3.1M314.5 82.7h3.1M314.5 80.3h3.1M316 98.8h.1M316 96.3h.1M316 93.9h.1M316 91.4h.1M316 88.9h.1M316 86.4h.1"/>
<path d="M316 83.9h.1M316 81.5h.1M316.6 98.8h3.1M316.6 96.3h3.1M316.6 93.9h3.1M316.6 91.4h3.1M316.6 88.9h3.1M316.6 86.4h3.1M316.6 83.9h3.1M316.6 81.5h3.1M318.2 100h.1M318.2 97.5h.1"/>
<path d="M318.2 95.1h.1M318.2 92.6h.1M318.2 90.1h.1M318.2 87.7h.1M318.2 85.2h.1M318.2 82.7h.1M318.2 80.3h.1M318.8 100h3.1M318.8 97.5h3.1M318.8 95.1h3.1M318.8 92.6h3.1M318.8 90.1h3.1"/>
<path d="M318.8 87.7h3.1M318.8 85.2h3.1M318.8 82.7h3.1M318.8 80.3h3.1M320.4 98.8h.1M320.4 96.3h.1M320.4 93.9h.1M320.4 91.4h.1M320.4 88.9h.1M320.4 86.4h.1M320.4 83.9h.1M320.4 81.5h.1"/>
<path d="M321 98.8h3M321 96.3h3M321 93.9h3M321 91.4h3M321 88.9h3M321 86.4h3M321 83.9h3M321 81.5h3M322.5 100h.1M322.5 97.5h.1M322.5 95.1h.1M322.5 92.6h.1"/>
<path d="M322.5 90.1h.1M322.5 87.7h.1M322.5 85.2h.1M322.5 82.7h.1M322.5 80.3h.1M323.1 100h3.1M323.1 97.5h3.1M323.1 95.1h3.1M323.1 92.6h3.1M323.1 90.1h3.1M323.1 87.7h3.1M323.1 85.2h3.1"/>
<path d="M323.1 82.7h3.1M323.1 80.3h3.1M324.7 98.8h.1M324.7 96.3h.1M324.7 93.9h.1M324.7 91.4h.1M324.7 88.9h.1M324.7 86.4h.1M324.7 83.9h.1M324.7 81.5h.1M325.3 98.8h3.1M325.3 96.3h3.1"/>
<path d="M325.3 93.9h3.1M325.3 91.4h3.1M325.3 88.9h3.1M325.3 86.4h3.1M325.3 83.9h3.1M325.3 81.5h3.1M326.8 100h.1M326.8 97.5h.1M326.8 95.1h.1M326.8 92.6h.1M326.8 90.1h.1M326.8 87.7h.1"/>
<path d="M326.8 85.2h.1M326.8 82.7h.1M326.8 80.3h.1M327.4 100h1.1M327.4 97.5h1.1M327.4 95.1h1.1M327.4 92.6h1.1M327.4 90.1h1.1M327.4 87.7h1.1M327.4 85.2h1.1M327.4 82.7h1.1M327.4 80.3h1.1"/>
<path d="M251.8 111.8v71.1M252 112.1h76.5M253.1 113.1v68.6M253.5 113.5h75M254.5 114.4v66M255 114.9h73.5M255.9 115.7v63.4M256.4 116.2h72.1M257.2 116.9v60.9M257.9 117.6h70.6M258 111.1h1.2M258 108.7h1.2"/>
<path d="M258 106.2h1.2M258 103.7h1.2M258 101.3h1.2M258.3 109.9h3.1M258.3 107.4h3.1M258.3 104.9h3.1M258.3 102.5h3.1M258.6 118.2v58.4M259.4 119h69.1M259.8 111.1h.1M259.8 108.7h.1M259.8 106.2h.1"/>
<path d="M259.8 103.7h.1M259.8 101.3h.1M260 119.5v55.8M260.5 111.1h3.1M260.5 108.7h3.1M260.5 106.2h3.1M260.5 103.7h3.1M260.5 101.3h3.1M262 109.9h.1M262 107.4h.1M262 104.9h.1M262 102.5h.1"/>
<path d="M262.6 109.9h3.1M262.6 107.4h3.1M262.6 104.9h3.1M262.6 102.5h3.1M264.1 111.1h.1M264.1 108.7h.1M264.1 106.2h.1M264.1 103.7h.1M264.1 101.3h.1M264.8 111.1h3.1M264.8 108.7h3.1M264.8 106.2h3.1"/>
<path d="M264.8 103.7h3.1M264.8 101.3h3.1M266.3 109.9h.1M266.3 107.4h.1M266.3 104.9h.1M266.3 102.5h.1M266.9 109.9h3.1M266.9 107.4h3.1M266.9 104.9h3.1M266.9 102.5h3.1M268.5 111.1h.1M268.5 108.7h.1"/>
<path d="M268.5 106.2h.1M268.5 103.7h.1M268.5 101.3h.1M269.1 111.1h3.1M269.1 108.7h3.1M269.1 106.2h3.1M269.1 103.7h3.1M269.1 101.3h3.1M270.6 109.9h.1M270.6 107.4h.1M270.6 104.9h.1M270.6 102.5h.1"/>
<path d="M271.3 109.9h3M271.3 107.4h3M271.3 104.9h3M271.3 102.5h3M272.8 111.1h.1M272.8 108.7h.1M272.8 106.2h.1M272.8 103.7h.1M272.8 101.3h.1M273.4 111.1h3.1M273.4 108.7h3.1M273.4 106.2h3.1"/>
<path d="M273.4 103.7h3.1M273.4 101.3h3.1M274.9 109.9h.1M274.9 107.4h.1M274.9 104.9h.1M274.9 102.5h.1M275.6 109.9h3.1M275.6 107.4h3.1M275.6 104.9h3.1M275.6 102.5h3.1M277.1 111.1h.1M277.1 108.7h.1"/>
<path d="M277.1 106.2h.1M277.1 103.7h.1M277.1 101.3h.1M277.7 111.1h3.1M277.7 108.7h3.1M277.7 106.2h3.1M277.7 103.7h3.1M277.7 101.3h3.1M279.3 109.9h.1M279.3 107.4h.1M279.3 104.9h.1M279.3 102.5h.1"/>
<path d="M279.9 109.9h3.1M279.9 107.4h3.1M279.9 104.9h3.1M279.9 102.5h3.1M281.5 111.1h.1M281.5 108.7h.1M281.5 106.2h.1M281.5 103.7h.1M281.5 101.3h.1M282.1 111.1h3M282.1 108.7h3M282.1 106.2h3"/>
<path d="M282.1 103.7h3M282.1 101.3h3M283.6 109.9h.1M283.6 107.4h.1M283.6 104.9h.1M283.6 102.5h.1M284.2 109.9h3.1M284.2 107.4h3.1M284.2 104.9h3.1M284.2 102.5h3.1M285.8 111.1h.1M285.8 108.7h.1"/>
<path d="M285.8 106.2h.1M285.8 103.7h.1M285.8 101.3h.1M286.4 111.1h3.1M286.4 108.7h3.1M286.4 106.2h3.1M286.4 103.7h3.1M286.4 101.3h3.1M287.9 109.9h.1M287.9 107.4h.1M287.9 104.9h.1M287.9 102.5h.1"/>
<path d="M288.5 109.9h3.1M288.5 107.4h3.1M288.5 104.9h3.1M288.5 102.5h3.1M290.1 111.1h.1M290.1 108.7h.1M290.1 106.2h.1M290.1 103.7h.1M290.1 101.3h.1M290.7 111.1h3.1M290.7 108.7h3.1M290.7 106.2h3.1"/>
<path d="M290.7 103.7h3.1M290.7 101.3h3.1M292.3 109.9h.1M292.3 107.4h.1M292.3 104.9h.1M292.3 102.5h.1M292.8 109.9h3.1M292.8 107.4h3.1M292.8 104.9h3.1M292.8 102.5h3.1M294.4 111.1h.1M294.4 108.7h.1"/>
<path d="M294.4 106.2h.1M294.4 103.7h.1M294.4 101.3h.1M295 111.1h3.1M295 108.7h3.1M295 106.2h3.1M295 103.7h3.1M295 101.3h3.1M296.6 109.9h.1M296.6 107.4h.1M296.6 104.9h.1M296.6 102.5h.1"/>
<path d="M297.2 109.9h3.1M297.2 107.4h3.1M297.2 104.9h3.1M297.2 102.5h3.1M298.7 111.1h.1M298.7 108.7h.1M298.7 106.2h.1M298.7 103.7h.1M298.7 101.3h.1M299.4 111.1h3.1M299.4 108.7h3.1M299.4 106.2h3.1"/>
<path d="M299.4 103.7h3.1M299.4 101.3h3.1M300.9 109.9h.1M300.9 107.4h.1M300.9 104.9h.1M300.9 102.5h.1M301.5 109.9h3.1M301.5 107.4h3.1M301.5 104.9h3.1M301.5 102.5h3.1M303.1 111.1h.1M303.1 108.7h.1"/>
<path d="M303.1 106.2h.1M303.1 103.7h.1M303.1 101.3h.1M303.7 111.1h3.1M303.7 108.7h3.1M303.7 106.2h3.1M303.7 103.7h3.1M303.7 101.3h3.1M305.2 109.9h.1M305.2 107.4h.1M305.2 104.9h.1M305.2 102.5h.1"/>
<path d="M305.8 109.9h3.1M305.8 107.4h3.1M305.8 104.9h3.1M305.8 102.5h3.1M307.4 111.1h.1M307.4 108.7h.1M307.4 106.2h.1M307.4 103.7h.1M307.4 101.3h.1M308 111.1h3.1M308 108.7h3.1M308 106.2h3.1"/>
<path d="M308 103.7h3.1M308 101.3h3.1M309.5 109.9h.1M309.5 107.4h.1M309.5 104.9h.1M309.5 102.5h.1M310.2 109.9h3.1M310.2 107.4h3.1M310.2 104.9h3.1M310.2 102.5h3.1M311.7 111.1h.1M311.7 108.7h.1"/>
<path d="M311.7 106.2h.1M311.7 103.7h.1M311.7 101.3h.1M312.3 111.1h3.1M312.3 108.7h3.1M312.3 106.2h3.1M312.3 103.7h3.1M312.3 101.3h3.1M313.8 109.9h.1M313.8 107.4h.1M313.8 104.9h.1M313.8 102.5h.1"/>
<path d="M314.5 109.9h3.1M314.5 107.4h3.1M314.5 104.9h3.1M314.5 102.5h3.1M316 111.1h.1M316 108.7h.1M316 106.2h.1M316 103.7h.1M316 101.3h.1M316.6 111.1h3.1M316.6 108.7h3.1M316.6 106.2h3.1"/>
<path d="M316.6 103.7h3.1M316.6 101.3h3.1M318.2 109.9h.1M318.2 107.4h.1M318.2 104.9h.1M318.2 102.5h.1M318.8 109.9h3.1M318.8 107.4h3.1M318.8 104.9h3.1M318.8 102.5h3.1M320.4 111.1h.1M320.4 108.7h.1"/>
<path d="M320.4 106.2h.1M320.4 103.7h.1M320.4 101.3h.1M321 111.1h3M321 108.7h3M321 106.2h3M321 103.7h3M321 101.3h3M322.5 109.9h.1M322.5 107.4h.1M322.5 104.9h.1M322.5 102.5h.1"/>
<path d="M323.1 109.9h3.1M323.1 107.4h3.1M323.1 104.9h3.1M323.1 102.5h3.1M324.7 111.1h.1M324.7 108.7h.1M324.7 106.2h.1M324.7 103.7h.1M324.7 101.3h.1M325.3 111.1h3.1M325.3 108.7h3.1M325.3 106.2h3.1"/>
<path d="M325.3 103.7h3.1M325.3 101.3h3.1M326.8 109.9h.1M326.8 107.4h.1M326.8 104.9h.1M326.8 102.5h.1M327.4 109.9h1.1M327.4 107.4h1.1M327.4 104.9h1.1M327.4 102.5h1.1M260.9 120.3h67.6M261.4 120.8v53.2"/>
<path d="M262.4 121.7h66.1M262.7 122v50.7M263.8 123.1h64.7M264.1 123.3v48.2M265.3 124.4h63.2M265.5 124.6v45.6M266.8 125.8h61.7M266.9 125.9v43M269.6 128.4v37.9M269.7 128.6h58.8M271 129.7v35.4M271.2 129.9h57.3"/>
<path d="M272.4 131v32.8M272.7 131.3h55.8M273.7 132.3v30.2M274.1 132.7h54.4M275.1 133.6v27.6M275.6 134h52.9M276.5 134.8v25.1M277.1 135.4h51.4M277.8 136.1v22.6M278.6 136.8h49.9M279.2 137.4v20M280 138.2h48.5"/>
<path d="M280.6 138.7v17.4M281.5 139.5h47M282 140v14.8M328.5 127.2h-60.2v40.4M277.7 158.8h50.8M279.2 157.4h49.3M280.7 156h47.8M282.2 154.6h46.3M283 140.9h45.5M283.3 141.2v12.3M283.7 153.2h44.8M284.5 142.3h44"/>
<path d="M284.7 142.5v9.8M285.1 151.9h43.4M285.9 143.6h42.6M286.1 143.8v7.2M286.6 150.5h41.9M287.4 145h41.1M287.4 145.1v4.6M288.1 149.1h40.4M288.8 146.3v2.1M288.9 146.4h39.6M289.5 147.8h39M255.6 179.3h34.1"/>
<path d="M257.1 178h34.9M258.6 176.6h35.8M260.1 175.2h36.7M261.5 173.8h37.7M263 172.5h38.5M264.5 171.1h39.4M266 169.7h62.5M267.4 168.4h61.1M268.9 167h59.6M270.4 165.6h58.1M271.9 164.3h56.6M273.3 162.9h55.2"/>
<path d="M274.8 161.5h53.7M276.3 160.1h52.2M288.8 179.8v19M290.2 179v18.8M291.6 178.2v18.6M292.9 177.5v18.2M294.3 176.7v18.1M295.7 175.9v17.9M297 175v17.8M298.4 174.2v17.6M299.8 173.4v17.4M301.2 172.7v17.1"/>
<path d="M302.5 171.9v16.9M303.9 171.1v16.7M305.3 170.3v16.5M306.6 170.6v16.6M307.5 171.1h21M308 171.4v16.8M309.4 172.2v17M309.9 172.5h18.6M310.8 173v17.2M312.2 173.8v17.4M312.3 173.8h16.2M313.5 174.6v17.6"/>
<path d="M314.6 175.2h13.9M314.9 175.3v17.9M316.3 176.1v18.1M317 176.6h11.5M317.7 177v18.2M319 177.8v18.4M319.3 178h9.2M320.4 178.6v18.5M321.7 179.3h6.8M321.8 179.4v18.8M252.7 182.1h32.3M254.2 180.7h33.1"/>
<path d="M283.3 183v19.7M284.7 182.2v19.6M286.1 181.4v19.3M287.2 199.9h37M287.4 180.6v19.2M289.1 198.5h33.2M291 197.1h29.4M292.9 195.8h25.6M294.8 194.4h21.8M296.7 193h18M298.6 191.7h14.2M300.5 190.3h10.4"/>
<path d="M302.4 188.9h6.7M304.3 187.6h2.9M323.1 180.1v19M324.1 180.7h4.4M324.5 180.9v19.3M325.9 181.7v19.4M326.5 182.1h2M327.3 182.5v19.6M283.4 202.6h44.6M285.3 201.3h40.8"/>
</g>
<!-- layer: 0 -->
<g fill="none" stroke="#bababa" stroke-width=".21">
<path d="M16 12h342.9v273.3h-342.9zM360.5 34.8v77.1h44.1v-77.1M360.5 138h43.8M360.5 142.7h43.8M360.5 147.5h43.8M360.5 152.3h43.8M360.5 157h43.8M360.5 161.8h43.8M360.5 166.5h43.8M360.5 171.3h43.8M360.5 176.1h43.8M360.5 180.8h43.8"/>
<path d="M360.5 185.6h43.8M360.5 190.3h43.8M360.5 195.1h43.8M360.5 199.9h43.8M360.5 219.2h43.8M360.5 214.5h43.8M360.5 204.6h43.8M360.5 209.7v-197.7h44.1v197.7M360.5 209.7h44.1M360.5 209.7v75.6h44.1v-75.6M360.5 224h43.8M360.5 228.8h43.8"/>
<path d="M360.5 233.5h43.8M360.5 238.3h43.8M382.4 233.8v4.2M382.4 238.6v4.2M360.5 243h43.8"/>
</g>
<path d="M360.5 34.8h43.8M360.5 49.1h43.8M360.5 63.4h43.8M360.5 77.6h43.8M360.5 89.1h43.8M360.5 100.5h43.8" fill="none" stroke="#b8b8b8" stroke-width=".21"/>
<!-- layer: PDF5_A-DETL-GENF -->
<path d="M302.6 64.6l1.4 1.4M302.6 61l5.1 5M306.1 60.9l1.6 1.6" fill="none" stroke="#636466" stroke-width=".21"/>
<!-- layer: PDF5_Q-SPCQ -->
<path d="M302.6 30.8h5.1v5.1h-5.1zM302.6 51.3h5.1v5.1h-5.1zM302.6 41.2h5.1v5.1h-5.1zM302.6 60.9h5.1v5.1h-5.1z" fill="none" stroke="#000" stroke-width=".21"/>
<!-- layer: A-DETL-GENF -->
<path d="M302.6 51.3l5.1 5.1v-5.1zM302.6 51.3l5.1 5.1h-5.1z" fill="#9b5636" stroke="#9b5636" stroke-width=".21"/>
<path d="M302.6 41.2l5.1 5.1v-5.1zM302.6 41.2l5.1 5.1h-5.1z" fill="#d39d09" stroke="#d39d09" stroke-width=".21"/>
<!-- layer: _A_Title Block -->
<g fill="none" stroke="#939598" stroke-width=".21">
<path d="M311 273.6h47.6h-47.6v-2.5h47.6v8.1M311 268.8v10.4M312 273.6v2.8M312.9 273.6v2.8M313.9 273.6v2.8M314.8 273.6v2.8M315.8 273.6v2.8M316.7 273.6v2.8M317.7 273.6v2.8M318.6 273.6v2.8M319.6 273.6v2.8M320.5 273.6v5.6"/>
<path d="M321.5 273.6v2.8M322.4 273.6v2.8M323.4 273.6v2.8M324.3 273.6v2.8M325.3 273.6v2.8M326.2 273.6v2.8M327.2 273.6v2.8M328.2 273.6v2.8M329.1 273.6v2.8M330.1 268.8v10.4M331 273.6v2.8M332 273.6v2.8"/>
<path d="M332.9 273.6v2.8M333.9 273.6v2.8M334.8 273.6v2.8M335.8 273.6v2.8M336.7 273.6v2.8M337.7 273.6v2.8M338.7 273.6v2.8M339.6 273.6v5.6M340.6 273.6v2.8M341.5 273.6v2.8M342.5 273.6v2.8M343.4 273.6v2.8"/>
<path d="M344.3 273.6v2.8M345.3 273.6v2.8M346.2 273.6v2.8M347.2 273.6v2.8M348.1 273.6v2.8M349.1 268.8v10.4M350 273.6v2.8M351 273.6v2.8M351.9 273.6v2.8M352.9 273.6v2.8M353.9 273.6v2.8M354.8 273.6v2.8"/>
<path d="M355.8 273.6v2.8M356.7 273.6v2.8M357.7 273.6v2.8"/>
</g>
<g fill="#939598" stroke="#939598" stroke-width=".21">
<path d="M311 271.1l19.1 2.5v-2.5zM311 271.1l19.1 2.5h-19.1z"/>
<path d="M349.1 271.1l9.5 2.5v-2.5zM349.1 271.1l9.5 2.5h-9.5z"/>
</g>
<text font-size="25.4" fill="#f00" x="135.3" y="235" transform="rotate(-45 135.3 235)">SAMPLE PROJECT</text>
<g font-size="4.6">
<text x="36.1" y="245.5">PROPOSED GROUND FLOOR PLAN</text>
<text x="154.9" y="245.5">PROPOSED FIRST FLOOR PLAN</text>
<text x="274.4" y="246.7">PROPOSED ROOF PLAN</text>
<text x="35.7" y="252.1">Scale 1:100</text>
<text x="154.6" y="252.1">Scale 1:100</text>
<text x="274.1" y="253.2">Scale 1:100</text>
</g>
<text font-size="3.5" x="302.5" y="23.2">LEGEND</text>
<g font-size="2.8">
<text x="309.4" y="34.2">EXISTING STRUCTURE</text>
<text x="309.7" y="44.7">STR. TO BE DEMOLISHED</text>
<text x="309.4" y="54.9">PROPOSED STRUCTURE</text>
<text x="309.7" y="64.5">SHARED WALL</text>
</g>
<g font-size="2.7">
<text x="371.7" y="43">xxxx</text>
<text x="363.1" y="58.4">96 SOUTH HILL ROAD BR2 0RT</text>
<text x="372.6" y="71.8">WALL REMOVAL</text>
<text x="372.9" y="85">STRUCTURAL</text>
<text x="371.4" y="96.8">PROPOSED PLANS</text>
<text x="373" y="108.4">FOR APPROVAL</text>
<text x="378.9" y="212.8">2024-05-BR2 0RT</text>
<text x="378.7" y="218.1">BREG-0004</text>
<text x="385" y="222.5">00</text>
<text x="385" y="227.1">1:100</text>
<text x="378.9" y="231.9">01-05-2024</text>
<text x="375.2" y="237">AM</text>
<text x="396.9" y="237">NA</text>
<text x="375.2" y="241.6">HR</text>
<text x="396.9" y="241.6">NA</text>
</g>
<g font-size="2.3" fill="#8f8f8f">
<text x="360.9" y="266.3">PEARL ENGINEERS PLANNERS &amp;</text>
<text x="360.9" y="269.1">PROJECT MANAGERS</text>
<text x="360.9" y="274.2">BROMLEY, BR2 6HF</text>
<text x="361" y="271.4">02 TOWERFIELDS WESTERHAM ROAD</text>
<text x="361.1" y="279.2">Email: info@Pearlepp.co.uk</text>
<text x="361.1" y="281.8">Web: www.pearlepp.co.uk</text>
<text x="361.1" y="284">Phone No.: 02035763199</text>
</g>
<g font-size="2.1" fill="#8f8f8f">
<text x="361.9" y="17.6">All dimensions to be checked on site by the</text>
<text x="373.6" y="15">©</text>
<text x="379.7" y="15">2023 PEPP's.</text>
<text x="362.1" y="20.2">contractor and such dimensions to be their</text>
<text x="362.3" y="22.7">responsibility. All construction works must</text>
<text x="361.8" y="27.9">and Building Regulations requirements. Any</text>
<text x="362.3" y="25.3">comply with the relevant British Standards</text>
<text x="361.6" y="30.4">drawing errors and omissions to be reported</text>
<text x="378.2" y="32.9">to PEPP's</text>
<text x="376.3" y="37.4">Client Name</text>
<text x="374.6" y="51.6">Project Address</text>
<text x="378.7" y="65.8">Section</text>
<text x="379.5" y="80.1">Stage</text>
<text x="375.7" y="91.6">Drawing Title</text>
<text x="375" y="103">Drawing Status</text>
<text x="372.7" y="141">Revisions and Notes</text>
<text x="363.7" y="212.8">Project No.</text>
<text x="363.7" y="217.8">Drawing No.</text>
<text x="363.7" y="222.3">Revision</text>
<text x="363.8" y="227.1">Scale at A3</text>
<text x="363.7" y="231.9">Date</text>
<text x="363.7" y="236.7">Designed</text>
<text x="386.1" y="236.7">Checked</text>
<text x="363.7" y="241.6">Drawn</text>
<text x="386.2" y="241.2">Approved</text>
</g>
<g font-size="2.1">
<text x="361.1" y="119.1">WORKMAN</text>
<text x="361.1" y="116.5">ALL WORKS ARE TO BE CARRIED OUT IN</text>
<text x="377.2" y="119.1">LIKE</text>
<text x="386.5" y="119.1">MANNER</text>
<text x="400.4" y="119.1">ALL</text>
<text x="361" y="121.7">MATERIALS AND WORKMANSHIP MUST</text>
<text x="361" y="124.2">COMPLY WITH BUILDING REGULATIONS</text>
<text x="361" y="126.8">CONTROL REGULATIONS.</text>
<text x="361.1" y="131.9">ALL STRUCTURE WORKS IS TO START</text>
<text x="361" y="137">REGULATION</text>
<text x="361.1" y="134.5">WHEN</text>
<text x="371.6" y="134.5">APPROVED</text>
<text x="387.4" y="134.5">BY</text>
<text x="394.2" y="134.5">BUILDING</text>
</g>
<g font-size="2.1" fill="#939598">
<text x="298.4" y="266.2">1:100</text>
<text x="310.2" y="266.2">0</text>
<text x="327.3" y="266.2">1000</text>
<text x="346.7" y="266.2">2000</text>
<text x="299.7" y="282.8">1:1</text>
<text x="310.2" y="282.8">0</text>
<text x="328.5" y="282.8">1M</text>
<text x="347.6" y="282.8">2M</text>
</g>
<g font-size="1.8">
<text x="34.5" y="66.5">GARAGE</text>
<text x="65.1" y="101.3">KITCHEN</text>
<text x="171.4" y="100.5">BEDROOM</text>
<text x="290.4" y="96.4">FLAT ROOF</text>
<text x="207.9" y="116.9">BEDROOM</text>
<text x="165.9" y="120.4">BATHROOM</text>
<text x="94.9" y="130.6">DINING ROOM</text>
<text x="179.6" y="146.5">HALL</text>
<text x="66.8" y="154.7">HALL</text>
<text x="165.6" y="169.5">BEDROOM</text>
<text x="96.9" y="176.1">LOUNGE</text>
<text x="199.5" y="179.7">BEDROOM</text>
</g>
</svg>
